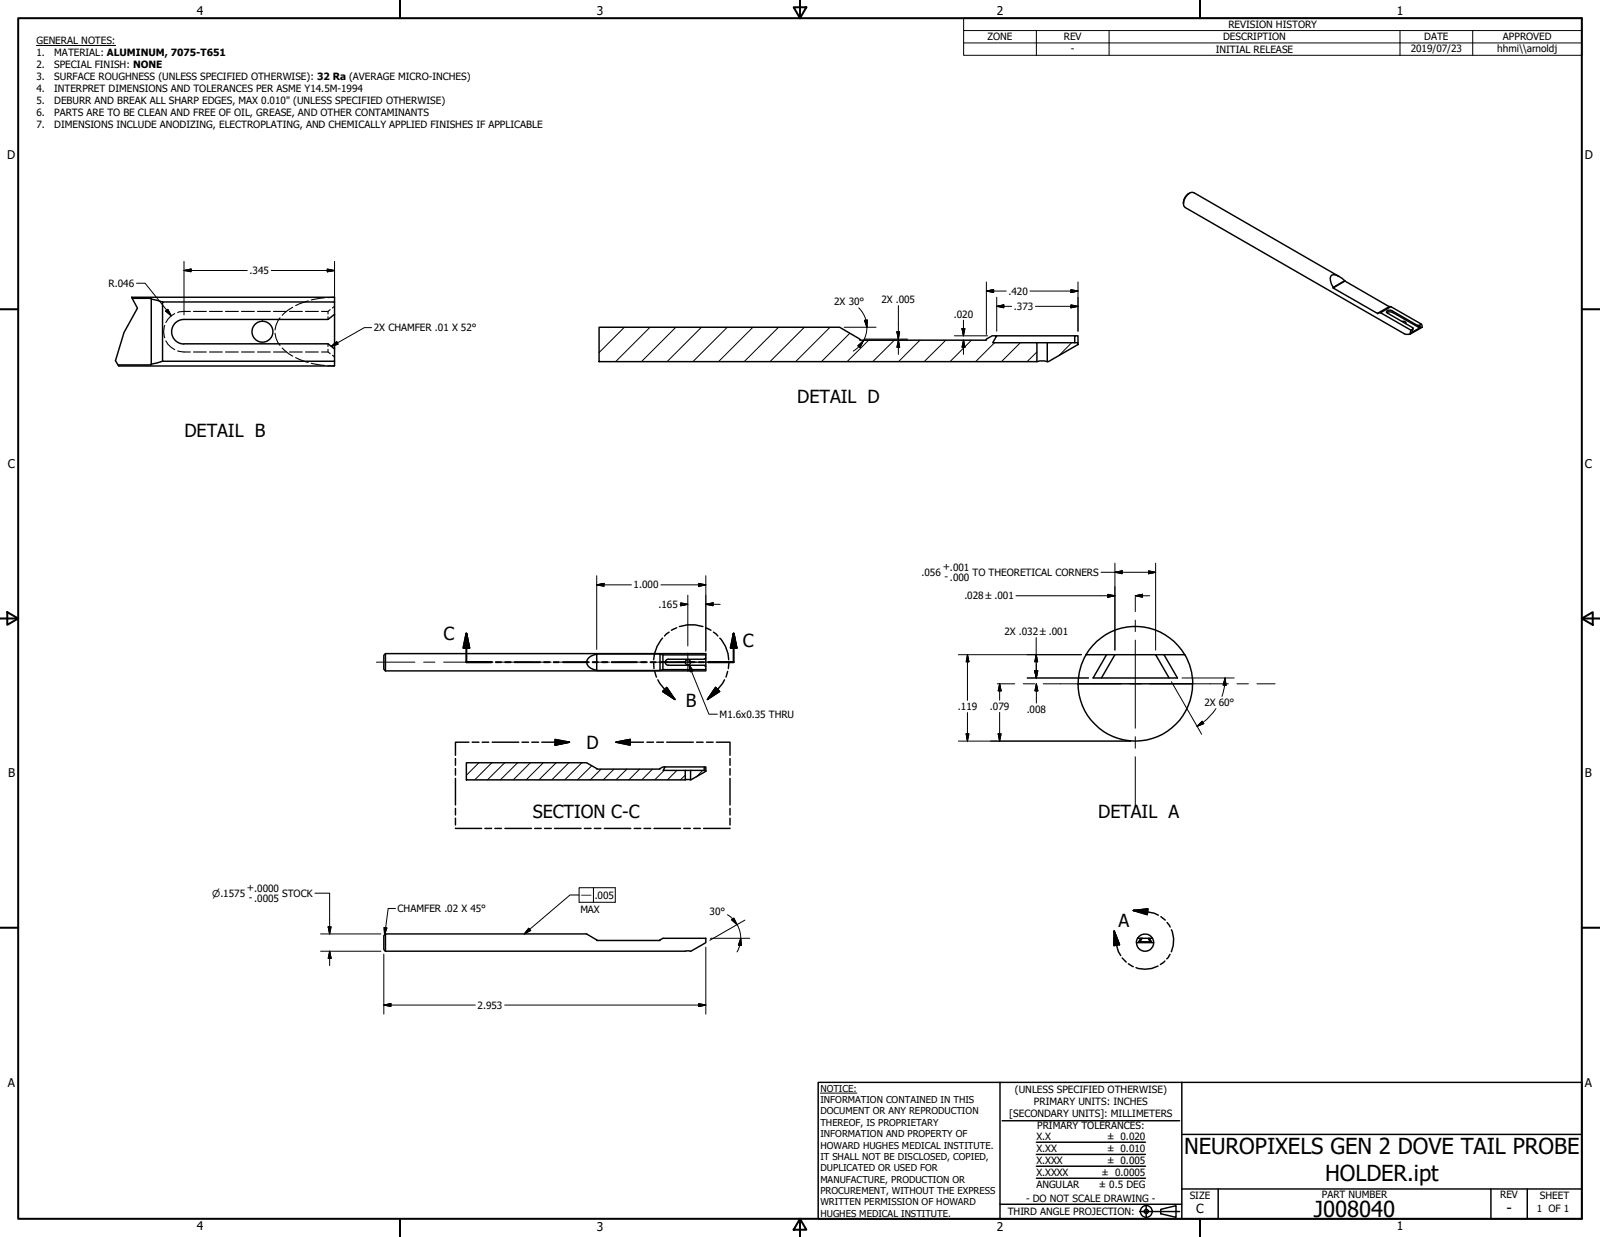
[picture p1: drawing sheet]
<svg xmlns="http://www.w3.org/2000/svg" width="559mm" height="432mm" viewBox="0 0 559 432" stroke-linecap="round" stroke-linejoin="round" font-family="sans-serif">
<!-- layer: Hatch (ANSI) -->
<g fill="none" stroke="#000" stroke-width=".35">
<path d="M218.1 114.2l-8.9 8.9M227 114.2l-12 12M236 114.2l-12 12M245 114.2l-12 12M254 114.2l-12 12M263 114.2l-12 12M271.9 114.2l-12 12M280.9 114.2l-12 12M289.9 114.2l-12 12M296.8 116.3l-9.9 9.9M303.4 118.7l-7.6 7.5M312.4 118.7l-7.6 7.5"/>
<path d="M321.3 118.7l-7.5 7.5M330.3 118.7l-7.5 7.5M339.3 118.7l-7.5 7.5M347.3 119.6l-6.6 6.6M356.4 119.6l-6.6 6.6M374.3 119.6l-4.5 4.5M362.1 122.9l-3.4 3.3M167.3 266.3l-4.4 4.3M171.8 266.3l-6 5.9M176.3 266.3l-6.1 5.9M180.8 266.3l-6 5.9M185.2 266.3l-5.9 5.9"/>
<path d="M189.7 266.3l-5.9 5.9M194.2 266.3l-6 5.9M198.7 266.3l-6 5.9M203.2 266.3l-6 5.9M206.7 267.3l-5 4.9M209.9 268.5l-3.7 3.7M214.4 268.5l-3.7 3.7M218.9 268.5l-3.8 3.7M223.4 268.5l-3.8 3.7M227.9 268.5l-3.7 3.7M232 268.9l-3.3 3.3M236.4 268.9l-3.3 3.3"/>
<path d="M239.3 270.6l-1.7 1.6M245.4 268.9l-2.2 2.3"/>
</g>
<!-- layer: Visible (ANSI) -->
<g fill="none" stroke="#000" stroke-width=".51">
<path d="M415.4 67.4a3.9 3.9 0 0 0-2.1 3.7M467.7 96.5l-50.8-29.3a3.6 3.6 0 0 0-3.6 4.1l.7 1.2 76.5 44 1.9 .1M469.6 98a5.7 5.7 0 0 0-4.5-2 2.53 2.53 0 0 0-.1 3.2l.6 1.1M469.6 98l-4 2.3M469.6 98l.1 .1M46 103.8h70.8v1.6M46.2 104.1h6.6v.3M52.8 104.4l4 1M52.8 104.4v22.7M116.8 109.7v-4.3h-60v20.7h60v-4.3M116.8 109.7l-2.2 1.8h-50.4a4.3 4.3 0 0 0-4.3 4.3 4.3 4.3 0 0 0 4.3 4.3l50.4-.1 2.2 1.8M116.8 109.7v12.1"/>
<path d="M209.2 114.2h84l7.1 4.2v.3h44.2v-.3l2-1.2h1.6l-1.4 2.4h15.4v6.6h-152.9zM348.1 117.2h27.2M362.1 119.6h3.7M365.8 119.6h10.7v.7l-10.4 5.9h-.3zM375.3 119.6v-2.4h1.2v2.4M465.6 100.3v.2M482.2 109.2l10.6 6.1 .7-.5v-.4l-8.9-5.1-.3-.6a1.49 1.49 0 0 1 1.7-.3l8.9 5.1M482.2 109.2l-.9 .1M484.3 109l.7-.2 1.5 .4 8.9 5M485.2 107.1l-15.5-9-4.1 2.4 15.6 9 .1-.2M485.8 107.1l10.6 6.1-.7 .4 .4 .7-.7-.1-.5-.7 .8 .1M485.8 107.1l-.5-.1-4 2.3"/>
<path d="M485.8 107.1l-3.6 2.1M489.6 112.2a1.04 1.04 0 0 1 1.4 .4l-.1 .4M492.8 115.3l-.4 1.3M496.1 114.3l-3.1 1.8 .5-1.3M496.4 113.2l.3 1-4.3 2.4M52.8 127.1v.3h-11.6M56.8 126.1l-4 1M116.8 126.1v1.7h-75.3M362.1 126.2l1.1-.2 2.6 .2M134.6 228.2l-.6 .5v4.9l.6 .6M208.4 228.3a3.8 3.8 0 0 0-3.5 2.8 3.5 3.5 0 0 0 3.5 2.9M230.5 228.3h-22.1"/>
<path d="M230.5 228.3l1 .3M230.5 228.3v5.8h-22.1v-5.8M231.5 228.6h15v1.1M231.5 233.7l-1 .3M231.5 228.6v5.1M246.5 232.7v-3l-.6 .4h-12.5a1.05 1.05 0 0 0-1.1 1.1 1.05 1.05 0 0 0 1.1 1h12.5l.6 .5v1h-15M246.5 233.7v.5h-111.9M246.5 228.6v-.4h-111.9v6M376.5 238.7h40a20 20 0 0 1-20 20 20 20 0 0 1-20-20zM379.3 228.5a20 20 0 0 1 34.5 0M379.3 228.5h10.1M379.3 228.5a20 20 0 0 0-2.7 10.2"/>
<path d="M386.5 228.5l-4.7 8.2h29.4l-4.7-8.2h-2.9l4.7 8.2M389.4 228.5h14.2M389.4 228.5l-4.7 8.2M406.5 228.5h7.3M413.8 228.5a20 20 0 0 1 2.8 10.2M162.9 266.3h42l3.5 2.2h22.1l1-.8h.8l-.7 1.2h7.7v3.3h-76.4zM232.3 267.7h13.6M239.3 272.2h1.9M239.3 268.9h1.9M241.2 268.9h5.3v.3l-5.3 3zM245.9 268.9v-1.2h.6v1.2M134.6 326h70.3l3.5 2.3h22.1l1-.8h15v1.6l-5.2 2.9h-106.7z"/>
<path d="M134.6 326l-.6 .6v4.9l.6 .5M396.9 329.1h6a2.98 2.98 0 0 1-3 3 2.98 2.98 0 0 1-3-3zM397.3 327.5l-.4 1.5M398.4 327.5l-.7 1.2h4.4l-.7-1.2h-.4l.7 1.2M398.8 327.5h-1.5a2.97 2.97 0 0 1 5.2 0h-1.1M398.8 327.5h2.2M398.8 327.5l-.7 1.2M402.5 327.5l.4 1.5"/>
<circle cx="91.7" cy="115.8" r="3.7"/>
<circle cx="240.3" cy="231.2" r=".92"/>
</g>
<!-- layer: Visible Narrow (ANSI) -->
<path d="M486 108.4l.5 .8" fill="none" stroke="#000" stroke-width=".38"/>
<!-- layer: Break Line (ANSI) -->
<path d="M46 103.8l2 3.8-4.7 8.5-3 9.8 1.2 1.9" fill="none" stroke="#000" stroke-width=".51"/>
<!-- layer: Hidden (ANSI) -->
<g fill="none" stroke="#000" stroke-width=".38">
<path d="M57.5 113.6a6.3 6.3 0 0 0 0 4.3M57.9 119l.8 1.2 2.3 1.8M61 109.5l-2.3 1.9-.8 1.2M66.5 108.7l-3.8 .1-.7 .3M67.6 108.7h4.5M73.2 108.7h4.5M78.7 108.7h4.5M84.3 108.7h4.5M89.9 108.7h4.5M95.5 108.7h4.5M96.1 116.3a7.3 7.3 0 0 0 1.7 4.3M97.8 110.9a7.7 7.7 0 0 0-1.7 4.3"/>
<path d="M101.1 108.7h4.5M102.2 107.3l-3.6 2.7M106.7 108.7h4.5M107.6 105l-4.3 1.7M112.3 108.7h2.3M113.3 103.9l-4.6 .8M114.6 110.6v.9M115.3 108.1l-.7 .6v.9M116.8 103.8l-2.3 .1M116.8 106.9l-.7 .6M62 122.5l2.3 .4h2.2M67.6 122.9h4.5"/>
<path d="M73.2 122.9h4.5M78.7 122.9h4.5M84.3 122.9h4.5M89.9 122.9h4.5M95.5 122.9h4.5M98.6 121.5l2.2 1.9 1.4 .9M101.1 122.9h4.5M103.3 124.8l4.3 1.7M106.7 122.9h4.5M108.7 126.8l4.6 .8M112.3 122.9h2.3M114.5 127.7l2.3 .1"/>
<path d="M114.6 121.9v1l.7 .5M114.6 120v1M116.1 124l.7 .6"/>
</g>
<!-- layer: Detail Boundary (ANSI) -->
<g fill="none" stroke="#000" stroke-width=".51">
<path d="M236.3 219.1l-1.8 .9M237.3 218.7a13.4 13.4 0 0 1 8.2 0M246.4 219.1l1.9 .9M228.3 231.3l.1 2.1M228.7 234.4l.6 1.9M229.7 237.3l2.5 3.4 3.5 3.5M231.4 222.8a12.4 12.4 0 0 0-3.1 7.5M232.9 240l2.8 4.2-4.2-2.8zM233.7 220.7l-1.6 1.3M249.2 220.7l1.5 1.3M249.9 240l1.4 1.4-4.2 2.8zM251.4 222.8a11.5 11.5 0 0 1 3.1 7.5"/>
<path d="M253 237.3l-2.4 3.4-3.5 3.5M254.1 234.4l-.5 1.9M254.6 231.3l-.2 2.1M163.8 259.1h-4.7v4.6M164.9 259.1h2.4M168.4 259.1h2.3M171.9 259.1h9.3M182.3 259.1h2.3M185.7 259.1h2.4M189.2 259.1h9.7M193.9 258.1l5 1-5 1zM215.1 259.1l5-1v2z"/>
<path d="M215.1 259.1h9.6M225.9 259.1h2.3M229.4 259.1h2.3M232.9 259.1h9.2M243.3 259.1h2.3M246.8 259.1h2.2M250.2 259.1h4.8v4.6M159.1 264.8v2.3M159.1 268.3v2.3M159.1 271.7v9.3M255 264.8v2.3M255 268.3v2.3"/>
<path d="M255 271.7v9.3M159.1 289.1l9.1 .1M159.1 282.2v2.3M159.1 285.6v2.4M169.4 289.2h2.3M172.8 289.2h2.3M176.3 289.2h9.3M186.8 289.2h2.2M190.2 289.2h2.3M193.7 289.2h9.2M204.1 289.2h2.3M207.6 289.2h2.3"/>
<path d="M211.1 289.2h9.2M221.5 289.2h2.3M224.9 289.2h2.4M228.4 289.2h9.3M238.8 289.2h2.3M242.3 289.2h2.3M255 289.1l-9.3 .1M255 282.2v2.3M255 285.6v2.4M395.8 317.8l5.1-.5-.2 2zM395.8 317.8l5 .5 2.3 .5 1.5 .7M405.4 320l1.6 1.2"/>
<path d="M389.1 325l1.9 4.8-2 .3zM389.1 325l.9 4.9 .6 2.3 .8 1.4M391.9 334.4l1.4 1.5M394.1 336.4l1.7 1M404.4 337.2a9.6 9.6 0 0 1-7.7 .6M406.8 335.5l-1.5 1.2M407.6 322l1.1 1.6M408.6 333.1l-1.1 1.6M409.1 324.5a9.4 9.4 0 0 1 0 7.7"/>
</g>
<path d="M249.9 240l-2.8 4.2zM249.9 240l1.4 1.4-4.2 2.8zM215.1 259.1l5-1zM215.1 259.1l5-1v2zM231.5 241.4l4.2 2.8zM232.9 240l2.8 4.2-4.2-2.8zM193.9 260.1l5-1zM193.9 258.1l5 1-5 1zM395.8 317.8l5.1-.5zM395.8 317.8l5.1-.5-.2 2zM389.1 325l1.9 4.8zM389.1 325l1.9 4.8-2 .3z" fill="#000" stroke="#000" stroke-width=".51"/>
<!-- layer: Section Line (ANSI) -->
<g fill="none" stroke="#000" stroke-width=".7">
<path d="M162.9 221.2l1 5h-2zM162.9 221.2v9.9h8.8M173.2 231.1h1.8M176.5 231.1h1.8M179.8 231.1h8.8M190.1 231.1h1.8M193.4 231.1h1.8M196.7 231.1h8.8M207 231.1h1.8M210.3 231.1h1.8M213.6 231.1h8.8M223.9 231.1h1.8"/>
<path d="M227.2 231.1h1.8M230.5 231.1h8.8M240.8 231.1h1.8M244.1 231.1h1.8M256.2 221.2l1 5h-2zM256.2 221.2v9.9h-8.8"/>
</g>
<path d="M162.9 221.2l1 5zM162.9 221.2l1 5h-2zM256.2 221.2l1 5zM256.2 221.2l1 5h-2z" fill="#000" stroke="#000" stroke-width=".7"/>
<!-- layer: Border (ANSI) -->
<g fill="none" stroke="#000" stroke-width=".7">
<path d="M6.3 6.3h546.1v419.1h-546.1zM139.7 0v6.3M277.2 2.5h4.4l-2.2 3.8zM279.4 0v6.3M419.1 0v6.3M0 107.9h6.3M552.4 107.9h6.4M0 215.9h6.3M2.5 213.7l3.8 2.2-3.8 2.2zM552.4 215.9l3.9-2.2v4.4zM552.4 215.9h6.4M0 323.8h6.3"/>
<path d="M552.4 323.8h6.4M139.7 425.4v6.4M279.4 425.4l2.2 3.9h-4.4zM279.4 425.4v6.4M419.1 425.4v6.4"/>
</g>
<!-- layer: Title (ANSI) -->
<g fill="none" stroke="#000" stroke-width=".51">
<path d="M285.8 377.8h266.6v47.6h-266.6zM349.2 377.8v47.6M412.7 377.8v47.6M350 391.2h62M361.9 398.7h38.1M412.7 396h139.7M361.9 411.3h38.1M361.9 407.1h38.1M361.9 403h38.1M412.7 415h139.7M425.4 415v10.4M520.7 415v10.4"/>
<path d="M533.4 415v10.4M349.2 420.4h63.5M398 422.9h14M400.3 420.6v4.6M405.4 422.1l5.3-1.2v4l-5.3-1.2z"/>
<circle cx="400.3" cy="422.9" r="2.06"/>
<circle cx="400.3" cy="422.9" r=".73"/>
</g>
<path d="M286.5 381.6h12.8" fill="none" stroke="#000" stroke-width=".35"/>
<!-- layer: Symbol (ANSI) -->
<g fill="none" stroke="#000" stroke-width=".35">
<path d="M12.7 15.9h27.7M336.5 10.7v-4.4h215.9v4.4M336.5 15h215.9M361.9 10.7v8.6M387.3 10.7v8.6M488.9 10.7v8.6M514.3 10.7v8.6M552.4 10.7h-215.9v4.3M552.4 10.7v8.6h-215.9v-4.3M129.8 114.4h-2.5l-11.6 6.5M115.7 120.9l1.9-1.6 .5 .8zM240.6 232l1.4 2.1-1 .4z"/>
<path d="M240.6 232l7 17.3h3M138.1 317.1h-2.5l-1.3 9.2M202.2 312.4h-3.1l-16 13.6M202.2 309.9h12.7v5.1h-12.7zM207.3 309.9v5.1M134.2 323.8l.9 .1-.8 2.4zM184.7 324l.7 .8-2.3 1.2z"/>
</g>
<!-- layer: Dimension (ANSI) -->
<g fill="none" stroke="#000" stroke-width=".35">
<path d="M47.7 98.9h3l9.1 11.3M64.3 94.4l2.4-.5v1zM64.3 94.4h22.1M64.3 91.2v18.7M94.7 94.4h22.1M114.3 93.9l2.5 .5-2.5 .5zM116.8 91.2v12.6M344.5 98.4v18.4M376.5 98.4v17.2M57.8 108.6l.8-.7 1.2 2.3zM294.8 114.2h11.1M299.9 107.5l1.7 2.3a9.6 9.6 0 0 1 1.2 4.4"/>
<path d="M301.9 118.4h15M301.9 118.7h15M301.9 111.8l1.1-.1-.2 2.5zM302.8 114.3l-.5 2.8a9.6 9.6 0 0 1-2.7 4.3l-1.6 1.1M313.2 115.8h1l-.4 2.6zM313.8 118.7l.4 2.5h-1zM313.8 106.7v11.7M313.8 118.7v5M333.3 117.2h11.6M336 114.7h1l-.5 2.5zM336.5 118.7l.5 2.5h-1zM336.5 111.8v5.4"/>
<path d="M336.5 118.7v5M344.5 101.6l2.5-.5v1zM344.5 101.6h6.9M348.1 106.9l2.5-.5v1zM348.1 106.9h5.2M348.1 103.8v11.8M359.7 101.6h16.8M361.6 106.9h14.9M374 101.1l2.5 .5-2.5 .5zM374 106.4l2.5 .5-2.5 .5zM299.6 120.7l1.9-1.7-1.1 2.3zM384.6 199.8h19"/>
<path d="M389.4 199.8l2.5-.5v1zM389.4 196.6v30.3M401.1 199.3l2.5 .5-2.5 .5zM403.6 196.6v30.3M208.4 204.2l2.5-.6v1.1zM208.4 204.2h12.1M208.4 201v25.7M230.8 204.2h15.7M237.5 210.9h2.7M237.7 210.4l2.5 .5-2.5 .6zM240.2 207.8v17.7M244 203.6l2.5 .6-2.5 .5z"/>
<path d="M246.5 210.9l2.5-.5v1.1zM246.5 201v26.4M246.5 210.9h5M354.8 208h34.6M386.9 207.5l2.5 .5-2.5 .5zM396.5 208l2.5-.5v1zM396.5 208h5M334.7 228.5h43M337.9 228.5l.5 2.5h-1zM337.9 228.5v16M349.1 238.7l.5 2.5h-1zM349.1 238.7v5.7"/>
<path d="M358.7 236.7h21.5M361.4 234.1h1l-.5 2.6zM361.4 234.1h1.1l-.6 2.6zM361.9 228.5l.5 2.5h-1zM361.9 222.6v14.1M361.9 238.7l.6 2.5h-1.1zM361.9 238.7v6.7M409.1 238l.3 .6M409.6 238.8l10.1 17.5M412.8 236.7h18.2M427.7 239.1l-.9 4M427.9 236.7l.3 2.5-1-.1z"/>
<path d="M427.9 236.7l-.2 2.4M334.7 258.7h60.2M337.4 256.2h1l-.5 2.5zM337.9 248.7v10M348.6 256.2h1l-.5 2.5zM349.1 248.7v10M418.1 253.6l1.8-1.8 .5 .8zM424.7 247.3a19.6 19.6 0 0 1-6.6 6.3M110 311.8h5.1v14.2M254 319.3l1.9 1.4 1.5 2.1M112 326h21M112 332h21"/>
<path d="M114.6 323.5h1l-.5 2.5zM115.1 332l.5 2.5h-1zM115.1 332v5.1M134 333.1v20.9M246.5 330.6v23.4M248.1 327.5h13.8M255.5 321.1l.8-.6 1.1 2.3zM257.4 322.7l1.1 2.7a9.8 9.8 0 0 1-.1 4.6M258.4 330l-1 2.3M258.7 327.5l.2 2.6-1-.2zM260.2 321.2l-12.3 7M134 350.8l2.5-.5v1z"/>
<path d="M134 350.8h32M176.3 350.8h70.2M244 350.3l2.5 .5-2.5 .5z"/>
</g>
<g fill="#000" stroke="#000" stroke-width=".35">
<path d="M64.3 94.4l2.4-.5zM64.3 94.4l2.4-.5v1zM114.3 94.9l2.5-.5zM114.3 93.9l2.5 .5-2.5 .5zM57.8 108.6l2 1.6zM57.8 108.6l.8-.7 1.2 2.3zM301.9 111.8l.9 2.4zM301.9 111.8l1.1-.1-.2 2.5zM313.2 115.8l.6 2.6zM313.2 115.8h1l-.4 2.6zM336 114.7l.5 2.5zM336 114.7h1l-.5 2.5z"/>
<path d="M344.5 101.6l2.5-.5zM344.5 101.6l2.5-.5v1zM348.1 106.9l2.5-.5zM348.1 106.9l2.5-.5v1zM374 102.1l2.5-.5zM374 101.1l2.5 .5-2.5 .5zM374 107.4l2.5-.5zM374 106.4l2.5 .5-2.5 .5zM301.5 119l-1.1 2.3zM299.6 120.7l1.9-1.7-1.1 2.3zM313.8 118.7l.4 2.5zM313.8 118.7l.4 2.5h-1z"/>
<path d="M336.5 118.7l.5 2.5zM336.5 118.7l.5 2.5h-1zM389.4 199.8l2.5-.5zM389.4 199.8l2.5-.5v1zM208.4 204.2l2.5-.6zM208.4 204.2l2.5-.6v1.1zM237.7 211.5l2.5-.6zM237.7 210.4l2.5 .5-2.5 .6zM244 204.7l2.5-.5zM244 203.6l2.5 .6-2.5 .5zM246.5 210.9l2.5-.5zM246.5 210.9l2.5-.5v1.1z"/>
<path d="M386.9 208.5l2.5-.5zM386.9 207.5l2.5 .5-2.5 .5zM396.5 208l2.5-.5zM396.5 208l2.5-.5v1zM401.1 200.3l2.5-.5zM401.1 199.3l2.5 .5-2.5 .5zM337.9 228.5l.5 2.5zM337.9 228.5l.5 2.5h-1zM361.4 234.1l.5 2.6zM361.4 234.1h1l-.5 2.6zM361.4 234.1h1.1l-.6 2.6zM361.9 228.5l.5 2.5z"/>
<path d="M361.9 228.5l.5 2.5h-1zM427.9 236.7l.3 2.5zM427.9 236.7l.3 2.5-1-.1zM337.4 256.2l.5 2.5zM337.4 256.2h1l-.5 2.5zM348.6 256.2l.5 2.5zM348.6 256.2h1l-.5 2.5zM349.1 238.7l.5 2.5zM349.1 238.7l.5 2.5h-1zM361.9 238.7l.6 2.5zM361.9 238.7l.6 2.5h-1.1zM418.1 253.6l1.8-1.8z"/>
<path d="M418.1 253.6l1.8-1.8 .5 .8zM114.6 323.5l.5 2.5zM114.6 323.5h1l-.5 2.5zM115.1 332l.5 2.5zM115.1 332l.5 2.5h-1zM255.5 321.1l1.9 1.7zM255.5 321.1l.8-.6 1.1 2.3zM258.7 327.5l.2 2.6zM258.7 327.5l.2 2.6-1-.2zM134 350.8l2.5-.5zM134 350.8l2.5-.5v1zM244 351.3l2.5-.5z"/>
<path d="M244 350.3l2.5 .5-2.5 .5z"/>
</g>
<!-- layer: Center Mark (ANSI) -->
<path d="M237 231.1h6.4M240.2 228v6.3" fill="none" stroke="#000" stroke-width=".35"/>
<!-- layer: Symbol (ANSI) -->
<path d="M115.7 120.9l1.9-1.6zM115.7 120.9l1.9-1.6 .5 .8zM240.6 232l1.4 2.1zM240.6 232l1.4 2.1-1 .4zM134.2 323.8l.1 2.5zM134.2 323.8l.9 .1-.8 2.4zM184.7 324l-1.6 2zM184.7 324l.7 .8-2.3 1.2z" fill="#000" stroke="#000" stroke-width=".35"/>
<!-- layer: Centerline (ANSI) -->
<g fill="none" stroke="#000" stroke-width=".35">
<path d="M396.5 208.3v5.2M396.5 216.5v4M131.4 231.1h13.5M148 231.1h3.9M154.9 231.1h10.3M168.3 231.1h3.9M175.3 231.1h10.2M188.6 231.1h3.9M195.6 231.1h10.3M208.9 231.1h4M215.9 231.1h10.3M229.2 231.1h4"/>
<path d="M236.2 231.1h13.5M348.3 238.7h6.1M357.4 238.7h4M364.4 238.7h27.1M394.5 238.7h4M396.5 223.5v30.7M401.5 238.7h27.5M432 238.7h4M439 238.7h6.3M396.5 257.2v4M396.5 264.2v17.5"/>
</g>
<g font-size="7.7">
<text x="413.6" y="403">NEUROPIXELS GEN 2 DOVE TAIL PROBE</text>
<text x="462.8" y="412.2">HOLDER.ipt</text>
<text x="458.9" y="424.8">J008040</text>
</g>
<g font-size="6.3">
<text x="278.4" y="140.8">DETAIL D</text>
<text x="64.4" y="152.4">DETAIL B</text>
<text x="154.9" y="223.4">C</text>
<text x="259.4" y="225.8">C</text>
<text x="239.5" y="246.7">B</text>
<text x="204.9" y="261.4">D</text>
<text x="186.1" y="285.6">SECTION C-C</text>
<text x="383.5" y="285.6">DETAIL A</text>
<text x="390.6" y="323.7">A</text>
</g>
<text font-size="5.2" x="526.1" y="423.5">-</text>
<text font-size="4.4" x="417.8" y="423.5">C</text>
<g font-size="4.2">
<text x="68.7" y="5.3">4</text>
<text x="208.4" y="5.3">3</text>
<text x="348.1" y="5.3">2</text>
<text x="487.8" y="5.3">1</text>
<text x="2.5" y="55.5">D</text>
<text x="553.5" y="55.5">D</text>
<text x="2.8" y="163.4">C</text>
<text x="553.5" y="163.4">C</text>
<text x="2.9" y="271.4">B</text>
<text x="553.5" y="271.4">B</text>
<text x="2.8" y="379.3">A</text>
<text x="553.5" y="379.3">A</text>
<text x="68.7" y="429.5">4</text>
<text x="208.4" y="429.6">3</text>
<text x="348.1" y="429.6">2</text>
<text x="487.8" y="429.5">1</text>
</g>
<g font-size="3.5">
<text x="429" y="9.8">REVISION HISTORY</text>
<text x="12.7" y="15.3">GENERAL NOTES:</text>
<text x="344.9" y="14.1">ZONE</text>
<text x="371.5" y="14.1">REV</text>
<text x="427.2" y="14.1">DESCRIPTION</text>
<text x="497.4" y="14.1">DATE</text>
<text x="524.9" y="14.1">APPROVED</text>
<text x="12.7" y="19.5">1.</text>
<text x="12.7" y="23.7">2.</text>
<text x="18.9" y="19.5">MATERIAL: ALUMINUM, 7075-T651</text>
<text x="18.9" y="23.7">SPECIAL FINISH: NONE</text>
<text x="374" y="18.3">-</text>
<text x="424.6" y="18.4">INITIAL RELEASE</text>
<text x="492.7" y="18.2">2019/07/23</text>
<text x="522.9" y="18.1">hhmi\\arnoldj</text>
<text x="12.7" y="27.8">3.</text>
<text x="18.9" y="27.8">SURFACE ROUGHNESS (UNLESS SPECIFIED OTHERWISE): 32 Ra (AVERAGE MICRO-INCHES)</text>
<text x="12.7" y="32">4.</text>
<text x="18.9" y="32">INTERPRET DIMENSIONS AND TOLERANCES PER ASME Y14.5M-1994</text>
<text x="12.7" y="36.2">5.</text>
<text x="12.7" y="40.4">6.</text>
<text x="18.9" y="36.2">DEBURR AND BREAK ALL SHARP EDGES, MAX 0.010&quot; (UNLESS SPECIFIED OTHERWISE)</text>
<text x="18.9" y="40.4">PARTS ARE TO BE CLEAN AND FREE OF OIL, GREASE, AND OTHER CONTAMINANTS</text>
<text x="12.7" y="44.6">7.</text>
<text x="18.9" y="44.6">DIMENSIONS INCLUDE ANODIZING, ELECTROPLATING, AND CHEMICALLY APPLIED FINISHES IF APPLICABLE</text>
<text x="87.1" y="95.7">.345</text>
<text x="37.9" y="100.1">R.046</text>
<text x="291.3" y="106.6">2X 30°</text>
<text x="307.8" y="105.8">2X .005</text>
<text x="352.2" y="102.9">.420</text>
<text x="333.1" y="110.9">.020</text>
<text x="354.1" y="108.2">.373</text>
<text x="130.6" y="115.6">2X CHAMFER .01 X 52°</text>
<text x="321.9" y="201">.056</text>
<text x="329.2" y="199.1">+.001</text>
<text x="329.9" y="202.6">- .000</text>
<text x="339.7" y="201">TO THEORETICAL CORNERS</text>
<text x="221.3" y="205.4">1.000</text>
<text x="336.8" y="209.2">.028 ±.001</text>
<text x="229.9" y="212.2">.165</text>
<text x="350.8" y="221.7">2X .032 ±.001</text>
<text x="251.3" y="250.6">M1.6x0.35 THRU</text>
<text x="334.5" y="247.9">.119</text>
<text x="345.8" y="247.8">.079</text>
<text x="358.6" y="248.9">.008</text>
<text x="420.6" y="246.5">2X 60°</text>
<text x="86.2" y="311.1">+.0000</text>
<text x="86.9" y="314.6">-.0005</text>
<text x="98.6" y="313.1">STOCK</text>
<text x="207.7" y="313.7">.005</text>
<text x="138.9" y="318.4">CHAMFER .02 X 45°</text>
<text x="202.7" y="318.8">MAX</text>
<text x="247.8" y="319.3">30°</text>
<text x="166.8" y="352.1">2.953</text>
<text x="354.5" y="381.6">(UNLESS SPECIFIED OTHERWISE)</text>
<text x="352.5" y="390">[SECONDARY UNITS]: MILLIMETERS</text>
<text x="361.1" y="385.8">PRIMARY UNITS: INCHES</text>
<text x="362.3" y="394.1">PRIMARY TOLERANCES:</text>
<text x="361.9" y="397.9">X.X</text>
<text x="386.7" y="398">± 0.020</text>
<text x="361.9" y="402.1">X.XX</text>
<text x="361.9" y="406.3">X.XXX</text>
<text x="386.7" y="402.1">± 0.010</text>
<text x="386.7" y="406.3">± 0.005</text>
<text x="361.9" y="410.5">X.XXXX</text>
<text x="384.7" y="410.5">± 0.0005</text>
<text x="358.4" y="419.7">- DO NOT SCALE DRAWING -</text>
<text x="361.9" y="414.6">ANGULAR</text>
<text x="383.8" y="414.7">± 0.5 DEG</text>
<text x="415.5" y="418.4">SIZE</text>
<text x="461.6" y="418.3">PART NUMBER</text>
<text x="523.9" y="418.3">REV</text>
<text x="537.8" y="418.4">SHEET</text>
<text x="352" y="424.2">THIRD ANGLE PROJECTION:</text>
<text x="536.7" y="423.2">1 OF 1</text>
</g>
<g font-size="3.3">
<text x="74.1" y="313.1">⌀.1575</text>
<text x="202.7" y="312.6">⏤</text>
<text x="286.5" y="381.1">NOTICE:</text>
<text x="286.5" y="385">INFORMATION CONTAINED IN THIS</text>
<text x="286.5" y="389">DOCUMENT OR ANY REPRODUCTION</text>
<text x="286.5" y="392.9">THEREOF, IS PROPRIETARY</text>
<text x="286.5" y="396.9">INFORMATION AND PROPERTY OF</text>
<text x="286.5" y="400.9">HOWARD HUGHES MEDICAL INSTITUTE.</text>
<text x="286.5" y="404.9">IT SHALL NOT BE DISCLOSED, COPIED,</text>
<text x="286.5" y="408.9">DUPLICATED OR USED FOR</text>
<text x="286.5" y="412.8">MANUFACTURE, PRODUCTION OR</text>
<text x="286.5" y="416.8">PROCUREMENT, WITHOUT THE EXPRESS</text>
<text x="286.5" y="420.8">WRITTEN PERMISSION OF HOWARD</text>
<text x="286.5" y="424.8">HUGHES MEDICAL INSTITUTE.</text>
</g>
</svg>
